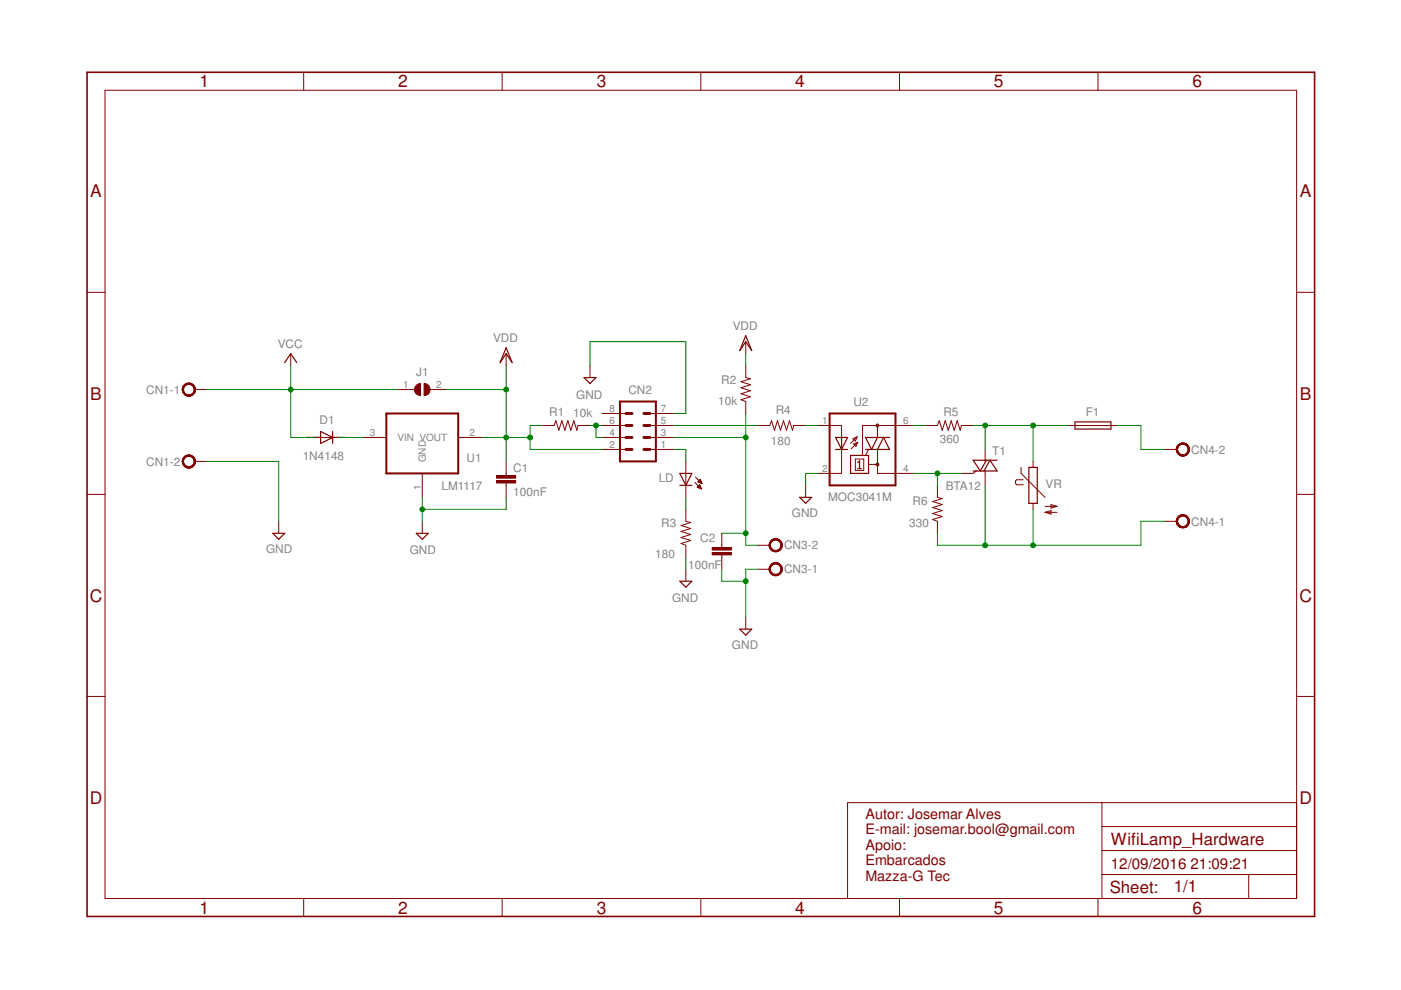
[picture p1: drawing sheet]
<svg xmlns="http://www.w3.org/2000/svg" width="297mm" height="210mm" viewBox="0 0 297 210" stroke-linecap="round" stroke-linejoin="round" font-family="sans-serif">
<g fill="none" stroke="#800000" stroke-width=".21">
<path d="M22.3 19.1h252.6v171.4h-252.6zM64.4 15.3v3.8M106.5 15.3v3.8M148.6 15.3v3.8M190.7 15.3v3.8M232.8 15.3v3.8M18.5 62h3.8M274.9 62h3.8M175.9 90.2h2.5v2.6M178.4 95.3v5.1h-2.5M180.8 93l.9-.4-.3 .9zM181 94.1l.9-.3-.4 .9z"/>
<path d="M181.4 97.3h1.7v2.4h-1.7zM181.7 92.6l-1.4 1.4M181.9 93.8l-1.4 1.4M184.1 95.3l-.6 1.3M184.1 98.5h2M186.1 90.2v2.6M186.1 95.3v5.1h5M191.1 90.2h-8.2v6.4M18.5 104.8h3.8M274.9 104.8h3.8M18.5 147.7h3.8M274.9 147.7h3.8"/>
<path d="M233.6 170.2v20.3M233.6 175.3h41.3M274.9 170.2h-95.2v20.3M64.4 190.5v3.8M106.5 190.5v3.8M148.6 190.5v3.8M190.7 190.5v3.8M232.8 190.5v3.8M233.6 185.4h41.3M233.6 180.3h41.3M264.7 185.4v5.1"/>
</g>
<path d="M18.5 15.3h260.2v179h-260.2z" fill="none" stroke="#800000" stroke-width=".34"/>
<path d="M177.2 92.8h2.5l-1.3 2.5zM177.2 95.3h2.5M178.4 92.8v2.5M180.3 96.6h3.8v3.8h-3.8zM181.9 99.4h.7M181.9 98.1l.3-.4v1.7M183.5 95.3h5.1l-1.3-2.5-1.2 2.5M186.1 92.8l-1.3 2.5-1.3-2.5h5.1" fill="none" stroke="#800000" stroke-width=".25"/>
<path d="M175.9 87.7h14v15.2h-14z" fill="none" stroke="#800000" stroke-width=".42"/>
<path d="M185.8 90l.3-.1 .2 .1v.5h-.5z" fill-rule="evenodd" fill="#800000"/>
<path d="M185.8 90l.3-.1 .2 .1v.5h-.5z" fill="none" stroke="#800000" stroke-width=".21"/>
<path d="M185.8 98.3l.3-.2 .2 .2v.4h-.5z" fill-rule="evenodd" fill="#800000"/>
<g fill="none" stroke="#800000" stroke-width=".21">
<path d="M61.6 75v2.5M107.3 75v2.5M125.1 77.5v2.6M158.1 72.4v2.6M158.1 77.5v2.6l1 .2-2 .6 2 .7-2 .6 2 .6-2 .7 2 .6-2 .7 1 .3v2.6M76.9 92.8h5M97.2 92.8h5M114.9 90.2h2.6l.4-1 .6 2 .6-2 .7 2 .6-2 .6 2 .7-2 .6 2 .3-1h2.5M127.6 90.2h5.1M127.6 95.3h5.1M127.6 92.8h5.1M127.6 87.7h5.1"/>
<path d="M137.8 90.2h5.1M137.8 95.3h5.1M137.8 92.8h5.1M137.8 87.7h5.1M145.4 97.8v7.7M160.7 90.2h2.5l.4-1 .6 2 .6-2 .7 2 .6-2 .6 2 .7-2 .6 2 .3-1h2.5M173.4 90.2h2.5M185.8 98.3l.3-.2 .2 .2v.4h-.5zM191.1 90.2h2.6M196.2 90.2h2.6l.3-1 .7 2 .6-2 .6 2 .7-2 .6 2 .6-2 .7 2 .2-1h2.5M207 99.9l-.7 .5h-2.5M208.9 95.3v2.5"/>
<path d="M208.9 99.9v3M216.5 99.1v1.3l5.1 5.1M219 97.8v1.3M89.5 100.4v5.1M145.4 108v2.5l1 .3-2 .6 2 .7-2 .6 2 .6-2 .7 2 .6-2 .6 1 .4v2.6M147.3 102.3l1.4 1.4M147.4 101.1l1.4 1.4M147.8 103.3l.5-.5 .4 .9zM147.9 103.3h.6M147.9 103.3h.7M148 103.2h.5M148 102.1h.7"/>
<path d="M148 102.2h.7M148 103.1h.5M148.1 102h.5M148.1 103.4h.5M148.1 103h.3M148.2 101.9h.4M148.2 102.9h.2M148.2 102.3h.5M148.3 101.8h.2M148.3 103.5h.3M148.3 102.8h.1M148.4 101.7h.1"/>
<path d="M148.5 101.6l.3 .9M148.5 101.6l-.5 .6 .8 .3M148.5 102.4h.3M148.5 101.6h.1M148.5 103.6h.2M148.6 102.4h.2M170.8 102.9v2.6M173.4 100.4h2.5M191.1 100.4h2.6M198.8 102.9v2.6l1 .2-2.1 .6 2.1 .7-2.1 .6 2.1 .6-2.1 .7 2.1 .6-2.1 .7 1.1 .3v2.6M217 101.7h-1.4l-.3 .3v.5l.3 .3h1.4M219 106.7v1.3"/>
<path d="M221.6 108.6h2.5M221.6 108.6l1.2-.4v.8zM221.6 107.4h2.5M222.8 107l1.3 .4-1.3 .3zM145.4 120.7v2.5M158.1 130.9v2.5"/>
</g>
<path d="M60.4 76.9l1.2-1.9 1.3 1.9M107.3 73.7l1.3 3.2-1.3-1.9-1.3 1.9zM158.1 71.2l1.3 3.1-1.3-1.9-1.3 1.9zM123.8 80.1h2.6l-1.3 1.2zM206.3 99.9h5.1l-1.5-2.3-1.3 2.3M209.1 97.6l-1.2 2.3-1.6-2.3h5.1M218.1 99.1h1.8v7.6h-1.8zM144.1 100.4h2.6l-1.3 2.5zM144.1 102.9h2.6M169.5 105.5h2.6l-1.3 1.2zM144.1 123.2h2.6l-1.3 1.3zM156.8 133.4h2.6l-1.3 1.3z" fill="none" stroke="#800000" stroke-width=".25"/>
<path d="M81.9 87.7h15.3v12.7h-15.3zM131.4 85.1h7.7v12.7h-7.7z" fill="none" stroke="#800000" stroke-width=".42"/>
<path d="M132.7 90.2h1.3M132.7 92.8h1.3M132.7 95.3h1.3M132.7 87.7h1.3M136.5 90.2h1.3M136.5 92.8h1.3M136.5 95.3h1.3M136.5 87.7h1.3" fill="none" stroke="#800000" stroke-width=".63"/>
<path d="M89.9 81.3a1.27 1.27 0 0 1 1.3 1.3 1.27 1.27 0 0 1-1.3 1.3z" fill-rule="evenodd" fill="#800000"/>
<path d="M89.9 81.3a1.27 1.27 0 0 1 1.3 1.3 1.27 1.27 0 0 1-1.3 1.3z" fill="none" stroke="#800000" stroke-width=".21"/>
<path d="M88.3 81.7l.9-.4v2.6a1.25 1.25 0 0 1-1.2-.8 1.25 1.25 0 0 1 .3-1.4z" fill-rule="evenodd" fill="#800000"/>
<path d="M84.5 82.6h3.4M88.3 81.7l.9-.4v2.6a1.25 1.25 0 0 1-1.2-.8 1.25 1.25 0 0 1 .3-1.4zM91.2 82.6h3.4M59.1 110.5v2.6M89.5 110.5v2.6" fill="none" stroke="#800000" stroke-width=".21"/>
<path d="M57.8 113.1h2.6l-1.3 1.2zM88.3 113.1h2.5l-1.3 1.2z" fill="none" stroke="#800000" stroke-width=".25"/>
<path d="M249.7 109.6a1.39 1.39 0 0 1 2.2 .2 1.39 1.39 0 0 1-.7 2.1 1.39 1.39 0 0 1-1.8-1.4h.2a1.15 1.15 0 0 1 1.6-1.1 1.15 1.15 0 0 1 .4 1.9 1.15 1.15 0 0 1-1.9-.4l-.1-.4h-.2z" fill-rule="evenodd" fill="#800000"/>
<path d="M249.7 109.6a1.39 1.39 0 0 1 2.2 .2 1.39 1.39 0 0 1-.7 2.1 1.39 1.39 0 0 1-1.8-1.4h.2a1.15 1.15 0 0 1 1.6-1.1 1.15 1.15 0 0 1 .4 1.9 1.15 1.15 0 0 1-1.9-.4l-.1-.4h-.2z" fill="none" stroke="#800000" stroke-width=".21"/>
<path d="M249.7 109.6a1.39 1.39 0 0 1 2.2 .2 1.39 1.39 0 0 1-.7 2.1 1.39 1.39 0 0 1-1.8-1.4h.2a1.15 1.15 0 0 1 1.6-1.1 1.15 1.15 0 0 1 .4 1.9 1.15 1.15 0 0 1-1.9-.4l-.1-.4h-.2z" fill-rule="evenodd" fill="#800000"/>
<path d="M249.7 109.6a1.39 1.39 0 0 1 2.2 .2 1.39 1.39 0 0 1-.7 2.1 1.39 1.39 0 0 1-1.8-1.4h.2a1.15 1.15 0 0 1 1.6-1.1 1.15 1.15 0 0 1 .4 1.9 1.15 1.15 0 0 1-1.9-.4l-.1-.4h-.2z" fill="none" stroke="#800000" stroke-width=".21"/>
<path d="M249.7 109.6a1.39 1.39 0 0 1 2.2 .2 1.39 1.39 0 0 1-.7 2.1 1.39 1.39 0 0 1-1.8-1.4h.2a1.15 1.15 0 0 1 1.6-1.1 1.15 1.15 0 0 1 .4 1.9 1.15 1.15 0 0 1-1.9-.4l-.1-.4h-.2z" fill-rule="evenodd" fill="#800000"/>
<path d="M247 110.5h2.5M249.7 109.6a1.39 1.39 0 0 1 2.2 .2 1.39 1.39 0 0 1-.7 2.1 1.39 1.39 0 0 1-1.8-1.4h.2a1.15 1.15 0 0 1 1.6-1.1 1.15 1.15 0 0 1 .4 1.9 1.15 1.15 0 0 1-1.9-.4l-.1-.4h-.2z" fill="none" stroke="#800000" stroke-width=".21"/>
<path d="M249.7 94.4a1.39 1.39 0 0 1 2.2 .2 1.39 1.39 0 0 1-.7 2.1 1.39 1.39 0 0 1-1.8-1.4h.2a1.15 1.15 0 0 1 1.6-1.1 1.15 1.15 0 0 1 .4 1.8 1.15 1.15 0 0 1-1.9-.3l-.1-.4h-.2z" fill-rule="evenodd" fill="#800000"/>
<path d="M249.7 94.4a1.39 1.39 0 0 1 2.2 .2 1.39 1.39 0 0 1-.7 2.1 1.39 1.39 0 0 1-1.8-1.4h.2a1.15 1.15 0 0 1 1.6-1.1 1.15 1.15 0 0 1 .4 1.8 1.15 1.15 0 0 1-1.9-.3l-.1-.4h-.2z" fill="none" stroke="#800000" stroke-width=".21"/>
<path d="M249.7 94.4a1.39 1.39 0 0 1 2.2 .2 1.39 1.39 0 0 1-.7 2.1 1.39 1.39 0 0 1-1.8-1.4h.2a1.15 1.15 0 0 1 1.6-1.1 1.15 1.15 0 0 1 .4 1.8 1.15 1.15 0 0 1-1.9-.3l-.1-.4h-.2z" fill-rule="evenodd" fill="#800000"/>
<path d="M249.7 94.4a1.39 1.39 0 0 1 2.2 .2 1.39 1.39 0 0 1-.7 2.1 1.39 1.39 0 0 1-1.8-1.4h.2a1.15 1.15 0 0 1 1.6-1.1 1.15 1.15 0 0 1 .4 1.8 1.15 1.15 0 0 1-1.9-.3l-.1-.4h-.2z" fill="none" stroke="#800000" stroke-width=".21"/>
<path d="M249.7 94.4a1.39 1.39 0 0 1 2.2 .2 1.39 1.39 0 0 1-.7 2.1 1.39 1.39 0 0 1-1.8-1.4h.2a1.15 1.15 0 0 1 1.6-1.1 1.15 1.15 0 0 1 .4 1.8 1.15 1.15 0 0 1-1.9-.3l-.1-.4h-.2z" fill-rule="evenodd" fill="#800000"/>
<path d="M247 95.3h2.5M249.7 94.4a1.39 1.39 0 0 1 2.2 .2 1.39 1.39 0 0 1-.7 2.1 1.39 1.39 0 0 1-1.8-1.4h.2a1.15 1.15 0 0 1 1.6-1.1 1.15 1.15 0 0 1 .4 1.8 1.15 1.15 0 0 1-1.9-.3l-.1-.4h-.2z" fill="none" stroke="#800000" stroke-width=".21"/>
<path d="M39 81.7a1.4 1.4 0 0 1 2.2 .2 1.4 1.4 0 0 1-.8 2.1 1.4 1.4 0 0 1-1.8-1.4h.3a1.15 1.15 0 0 1 1.7-.9 1.15 1.15 0 0 1 .2 1.9 1.15 1.15 0 0 1-1.9-.6v-.4h-.3z" fill-rule="evenodd" fill="#800000"/>
<path d="M39 81.7a1.4 1.4 0 0 1 2.2 .2 1.4 1.4 0 0 1-.8 2.1 1.4 1.4 0 0 1-1.8-1.4h.3a1.15 1.15 0 0 1 1.7-.9 1.15 1.15 0 0 1 .2 1.9 1.15 1.15 0 0 1-1.9-.6v-.4h-.3z" fill="none" stroke="#800000" stroke-width=".21"/>
<path d="M39 81.7a1.4 1.4 0 0 1 2.2 .2 1.4 1.4 0 0 1-.8 2.1 1.4 1.4 0 0 1-1.8-1.4h.3a1.15 1.15 0 0 1 1.7-.9 1.15 1.15 0 0 1 .2 1.9 1.15 1.15 0 0 1-1.9-.6v-.4h-.3z" fill-rule="evenodd" fill="#800000"/>
<path d="M39 81.7a1.4 1.4 0 0 1 2.2 .2 1.4 1.4 0 0 1-.8 2.1 1.4 1.4 0 0 1-1.8-1.4h.3a1.15 1.15 0 0 1 1.7-.9 1.15 1.15 0 0 1 .2 1.9 1.15 1.15 0 0 1-1.9-.6v-.4h-.3z" fill="none" stroke="#800000" stroke-width=".21"/>
<path d="M39 81.7a1.4 1.4 0 0 1 2.2 .2 1.4 1.4 0 0 1-.8 2.1 1.4 1.4 0 0 1-1.8-1.4h.3a1.15 1.15 0 0 1 1.7-.9 1.15 1.15 0 0 1 .2 1.9 1.15 1.15 0 0 1-1.9-.6v-.4h-.3z" fill-rule="evenodd" fill="#800000"/>
<path d="M39 81.7a1.4 1.4 0 0 1 2.2 .2 1.4 1.4 0 0 1-.8 2.1 1.4 1.4 0 0 1-1.8-1.4h.3a1.15 1.15 0 0 1 1.7-.9 1.15 1.15 0 0 1 .2 1.9 1.15 1.15 0 0 1-1.9-.6v-.4h-.3zM41.3 82.6h2.6" fill="none" stroke="#800000" stroke-width=".21"/>
<path d="M39 96.9a1.39 1.39 0 0 1 2.2 .2 1.39 1.39 0 0 1-.8 2.1 1.39 1.39 0 0 1-1.8-1.4h.3a1.15 1.15 0 0 1 1.7-.9 1.15 1.15 0 0 1 .2 1.9 1.15 1.15 0 0 1-1.9-.6v-.4h-.3z" fill-rule="evenodd" fill="#800000"/>
<path d="M39 96.9a1.39 1.39 0 0 1 2.2 .2 1.39 1.39 0 0 1-.8 2.1 1.39 1.39 0 0 1-1.8-1.4h.3a1.15 1.15 0 0 1 1.7-.9 1.15 1.15 0 0 1 .2 1.9 1.15 1.15 0 0 1-1.9-.6v-.4h-.3z" fill="none" stroke="#800000" stroke-width=".21"/>
<path d="M39 96.9a1.39 1.39 0 0 1 2.2 .2 1.39 1.39 0 0 1-.8 2.1 1.39 1.39 0 0 1-1.8-1.4h.3a1.15 1.15 0 0 1 1.7-.9 1.15 1.15 0 0 1 .2 1.9 1.15 1.15 0 0 1-1.9-.6v-.4h-.3z" fill-rule="evenodd" fill="#800000"/>
<path d="M39 96.9a1.39 1.39 0 0 1 2.2 .2 1.39 1.39 0 0 1-.8 2.1 1.39 1.39 0 0 1-1.8-1.4h.3a1.15 1.15 0 0 1 1.7-.9 1.15 1.15 0 0 1 .2 1.9 1.15 1.15 0 0 1-1.9-.6v-.4h-.3z" fill="none" stroke="#800000" stroke-width=".21"/>
<path d="M39 96.9a1.39 1.39 0 0 1 2.2 .2 1.39 1.39 0 0 1-.8 2.1 1.39 1.39 0 0 1-1.8-1.4h.3a1.15 1.15 0 0 1 1.7-.9 1.15 1.15 0 0 1 .2 1.9 1.15 1.15 0 0 1-1.9-.6v-.4h-.3z" fill-rule="evenodd" fill="#800000"/>
<path d="M39 96.9a1.39 1.39 0 0 1 2.2 .2 1.39 1.39 0 0 1-.8 2.1 1.39 1.39 0 0 1-1.8-1.4h.3a1.15 1.15 0 0 1 1.7-.9 1.15 1.15 0 0 1 .2 1.9 1.15 1.15 0 0 1-1.9-.6v-.4h-.3zM41.3 97.8h2.6M226.6 90.2h10.2" fill="none" stroke="#800000" stroke-width=".21"/>
<path d="M227.9 89.5h7.6v1.5h-7.6z" fill="none" stroke="#800000" stroke-width=".25"/>
<path d="M163.4 119.8a1.39 1.39 0 0 1 2.2 .2 1.39 1.39 0 0 1-.8 2.1 1.39 1.39 0 0 1-1.7-1.4h.2a1.15 1.15 0 0 1 1.7-1 1.15 1.15 0 0 1 .2 1.9 1.15 1.15 0 0 1-1.8-.5l-.1-.4h-.2z" fill-rule="evenodd" fill="#800000"/>
<path d="M163.4 119.8a1.39 1.39 0 0 1 2.2 .2 1.39 1.39 0 0 1-.8 2.1 1.39 1.39 0 0 1-1.7-1.4h.2a1.15 1.15 0 0 1 1.7-1 1.15 1.15 0 0 1 .2 1.9 1.15 1.15 0 0 1-1.8-.5l-.1-.4h-.2z" fill="none" stroke="#800000" stroke-width=".21"/>
<path d="M163.4 119.8a1.39 1.39 0 0 1 2.2 .2 1.39 1.39 0 0 1-.8 2.1 1.39 1.39 0 0 1-1.7-1.4h.2a1.15 1.15 0 0 1 1.7-1 1.15 1.15 0 0 1 .2 1.9 1.15 1.15 0 0 1-1.8-.5l-.1-.4h-.2z" fill-rule="evenodd" fill="#800000"/>
<path d="M163.4 119.8a1.39 1.39 0 0 1 2.2 .2 1.39 1.39 0 0 1-.8 2.1 1.39 1.39 0 0 1-1.7-1.4h.2a1.15 1.15 0 0 1 1.7-1 1.15 1.15 0 0 1 .2 1.9 1.15 1.15 0 0 1-1.8-.5l-.1-.4h-.2z" fill="none" stroke="#800000" stroke-width=".21"/>
<path d="M163.4 119.8a1.39 1.39 0 0 1 2.2 .2 1.39 1.39 0 0 1-.8 2.1 1.39 1.39 0 0 1-1.7-1.4h.2a1.15 1.15 0 0 1 1.7-1 1.15 1.15 0 0 1 .2 1.9 1.15 1.15 0 0 1-1.8-.5l-.1-.4h-.2z" fill-rule="evenodd" fill="#800000"/>
<path d="M163.4 119.8a1.39 1.39 0 0 1 2.2 .2 1.39 1.39 0 0 1-.8 2.1 1.39 1.39 0 0 1-1.7-1.4h.2a1.15 1.15 0 0 1 1.7-1 1.15 1.15 0 0 1 .2 1.9 1.15 1.15 0 0 1-1.8-.5l-.1-.4h-.2zM160.7 120.7h2.5" fill="none" stroke="#800000" stroke-width=".21"/>
<path d="M163.4 114.7a1.39 1.39 0 0 1 2.2 .2 1.39 1.39 0 0 1-.8 2.1 1.39 1.39 0 0 1-1.7-1.4h.2a1.15 1.15 0 0 1 1.7-.9 1.15 1.15 0 0 1 .2 1.9 1.15 1.15 0 0 1-1.8-.6l-.1-.4h-.2z" fill-rule="evenodd" fill="#800000"/>
<path d="M163.4 114.7a1.39 1.39 0 0 1 2.2 .2 1.39 1.39 0 0 1-.8 2.1 1.39 1.39 0 0 1-1.7-1.4h.2a1.15 1.15 0 0 1 1.7-.9 1.15 1.15 0 0 1 .2 1.9 1.15 1.15 0 0 1-1.8-.6l-.1-.4h-.2z" fill="none" stroke="#800000" stroke-width=".21"/>
<path d="M163.4 114.7a1.39 1.39 0 0 1 2.2 .2 1.39 1.39 0 0 1-.8 2.1 1.39 1.39 0 0 1-1.7-1.4h.2a1.15 1.15 0 0 1 1.7-.9 1.15 1.15 0 0 1 .2 1.9 1.15 1.15 0 0 1-1.8-.6l-.1-.4h-.2z" fill-rule="evenodd" fill="#800000"/>
<path d="M163.4 114.7a1.39 1.39 0 0 1 2.2 .2 1.39 1.39 0 0 1-.8 2.1 1.39 1.39 0 0 1-1.7-1.4h.2a1.15 1.15 0 0 1 1.7-.9 1.15 1.15 0 0 1 .2 1.9 1.15 1.15 0 0 1-1.8-.6l-.1-.4h-.2z" fill="none" stroke="#800000" stroke-width=".21"/>
<path d="M163.4 114.7a1.39 1.39 0 0 1 2.2 .2 1.39 1.39 0 0 1-.8 2.1 1.39 1.39 0 0 1-1.7-1.4h.2a1.15 1.15 0 0 1 1.7-.9 1.15 1.15 0 0 1 .2 1.9 1.15 1.15 0 0 1-1.8-.6l-.1-.4h-.2z" fill-rule="evenodd" fill="#800000"/>
<path d="M153 115.6v.5M153 117.6v.6M160.7 115.6h2.5M163.4 114.7a1.39 1.39 0 0 1 2.2 .2 1.39 1.39 0 0 1-.8 2.1 1.39 1.39 0 0 1-1.7-1.4h.2a1.15 1.15 0 0 1 1.7-.9 1.15 1.15 0 0 1 .2 1.9 1.15 1.15 0 0 1-1.8-.6l-.1-.4h-.2z" fill="none" stroke="#800000" stroke-width=".21"/>
<path d="M151 117.1h4.1v.5h-4.1z" fill-rule="evenodd" fill="#800000"/>
<path d="M151 117.1h4.1v.5h-4.1z" fill="none" stroke="#800000" stroke-width=".21"/>
<path d="M151 116.1h4.1v.5h-4.1z" fill-rule="evenodd" fill="#800000"/>
<path d="M107.3 100.4v.5M107.3 102.4v.5M151 116.1h4.1v.5h-4.1zM153 113.1v2.5M153 118.2v2.5" fill="none" stroke="#800000" stroke-width=".21"/>
<path d="M105.3 101.9h4v.5h-4z" fill-rule="evenodd" fill="#800000"/>
<path d="M105.3 101.9h4v.5h-4z" fill="none" stroke="#800000" stroke-width=".21"/>
<path d="M105.3 100.9h4v.5h-4z" fill-rule="evenodd" fill="#800000"/>
<path d="M66.7 92.8h5.1M107.3 97.8v2.6M105.3 100.9h4v.5h-4zM107.3 102.9v2.6" fill="none" stroke="#800000" stroke-width=".21"/>
<path d="M68 91.5l2.5 1.3-2.5 1.2zM70.5 91.5v2.5" fill="none" stroke="#800000" stroke-width=".25"/>
<path d="M193.7 90.2h2.5M193.7 100.4h10.1M198.8 100.4v2.5" fill="none" stroke="#008000" stroke-width=".21"/>
<circle cx="198.7" cy="100.4" r=".51" fill="#008000"/>
<g fill="none" stroke="#008000" stroke-width=".21">
<path d="M206.3 90.2h12.7M208.9 90.2v5.1"/>
<circle cx="198.7" cy="100.4" r=".51"/>
</g>
<circle cx="208.9" cy="90.2" r=".51" fill="#008000"/>
<g fill="none" stroke="#008000" stroke-width=".21">
<path d="M226.6 90.2h-7.6v7.6"/>
<circle cx="208.9" cy="90.2" r=".51"/>
</g>
<circle cx="219" cy="90.2" r=".51" fill="#008000"/>
<g fill="none" stroke="#008000" stroke-width=".21">
<path d="M198.8 113.1v2.5h43.1M208.9 102.9v12.7"/>
<circle cx="219" cy="90.2" r=".51"/>
</g>
<circle cx="208.9" cy="115.6" r=".51" fill="#008000"/>
<g fill="none" stroke="#008000" stroke-width=".21">
<path d="M219 108v7.6M241.9 110.5v5.1"/>
<circle cx="208.9" cy="115.6" r=".51"/>
</g>
<circle cx="219" cy="115.6" r=".51" fill="#008000"/>
<g fill="none" stroke="#008000" stroke-width=".21">
<path d="M125.1 90.2h2.5M126.4 90.2v2.6h1.2M170.8 90.2h2.6M241.9 110.5h5.1"/>
<circle cx="219" cy="115.6" r=".51"/>
</g>
<circle cx="126.4" cy="90.2" r=".51" fill="#008000"/>
<g fill="none" stroke="#008000" stroke-width=".21">
<path d="M142.9 90.2h17.8M158.1 87.7v5.1h-15.2"/>
<circle cx="126.4" cy="90.2" r=".51"/>
</g>
<circle cx="158.1" cy="92.8" r=".51" fill="#008000"/>
<g fill="none" stroke="#008000" stroke-width=".21">
<path d="M158.1 92.8v22.8M153 113.1h5.1"/>
<circle cx="158.1" cy="92.8" r=".51"/>
</g>
<circle cx="158.1" cy="113.1" r=".51" fill="#008000"/>
<g fill="none" stroke="#008000" stroke-width=".21">
<path d="M114.9 90.2h-2.5v5.1h15.2M142.9 95.3h2.5v2.5M145.4 105.5v2.5M158.1 115.6h2.6"/>
<circle cx="158.1" cy="113.1" r=".51"/>
</g>
<circle cx="112.4" cy="92.8" r=".51" fill="#008000"/>
<g fill="none" stroke="#008000" stroke-width=".21">
<path d="M107.3 77.5v5.1M102.2 92.8h10.2"/>
<circle cx="112.4" cy="92.8" r=".51"/>
</g>
<circle cx="107.3" cy="92.8" r=".51" fill="#008000"/>
<g fill="none" stroke="#008000" stroke-width=".21">
<path d="M94.6 82.6h12.7v10.2"/>
<circle cx="107.3" cy="92.8" r=".51"/>
</g>
<circle cx="107.3" cy="82.6" r=".51" fill="#008000"/>
<g fill="none" stroke="#008000" stroke-width=".21">
<path d="M61.6 77.5v5.1h22.9M158.1 75v2.5M107.3 92.8v5"/>
<circle cx="107.3" cy="82.6" r=".51"/>
</g>
<circle cx="61.6" cy="82.6" r=".51" fill="#008000"/>
<g fill="none" stroke="#008000" stroke-width=".21">
<path d="M43.9 82.6h17.7v10.2h5.1M43.9 97.8h15.2v12.7M61.8 82.6h.1M89.5 105.5v5M107.3 105.5v2.5h-17.8M145.4 118.2v2.5"/>
<circle cx="61.6" cy="82.6" r=".51"/>
</g>
<circle cx="89.5" cy="108" r=".51" fill="#008000"/>
<g fill="none" stroke="#008000" stroke-width=".21">
<path d="M125.1 77.5v-5.1h20.3v15.3h-2.5M173.4 100.4h-2.6v2.5M153 120.7v2.5h5.1M158.1 120.7v10.2"/>
<circle cx="89.5" cy="108" r=".51"/>
</g>
<circle cx="158.1" cy="123.2" r=".51" fill="#008000"/>
<g fill="none" stroke="#008000" stroke-width=".21">
<path d="M71.8 92.8h5.1M236.8 90.2h5.1v5.1h5.1M158.1 120.7h2.6"/>
<circle cx="158.1" cy="123.2" r=".51"/>
</g>
<g font-size="3.7" fill="#800000">
<text x="42.3" y="18.5">1</text>
<text x="84.4" y="18.5">2</text>
<text x="126.5" y="18.5">3</text>
<text x="168.6" y="18.5">4</text>
<text x="210.7" y="18.5">5</text>
<text x="252.9" y="18.5">6</text>
<text x="19.1" y="41.9">A</text>
<text x="275.6" y="41.9">A</text>
<text x="19.1" y="84.7">B</text>
<text x="275.6" y="84.7">B</text>
<text x="19" y="127.6">C</text>
<text x="275.5" y="127.6">C</text>
<text x="19" y="170.4">D</text>
<text x="275.5" y="170.4">D</text>
<text x="42.3" y="193.7">1</text>
<text x="84.4" y="193.7">2</text>
<text x="126.5" y="193.7">3</text>
<text x="168.6" y="193.7">4</text>
<text x="210.7" y="193.7">5</text>
<text x="252.9" y="193.7">6</text>
</g>
<g font-size="3.6" fill="#800000">
<text x="235.5" y="179.1">WifiLamp_Hardware</text>
<text x="235.3" y="189.4">Sheet:</text>
<text x="248.9" y="189.2">1/1</text>
</g>
<text font-size="3.2" fill="#800000" x="235.5" y="184.1">12/09/2016 21:09:21</text>
<g font-size="3" fill="#800000">
<text x="183.5" y="173.7">Autor: Josemar Alves</text>
<text x="183.5" y="176.9">E-mail: josemar.bool@gmail.com</text>
<text x="183.5" y="180.2">Apoio:</text>
<text x="183.5" y="183.4">Embarcados</text>
<text x="183.5" y="186.7">Mazza-G Tec</text>
</g>
<g font-size="2.5" fill="#808080">
<text x="155.4" y="69.9">VDD</text>
<text x="58.9" y="73.7">VCC</text>
<text x="104.6" y="72.4">VDD</text>
<text x="31" y="83.5">CN1-1</text>
<text x="88.3" y="79.8">J1</text>
<text x="133.2" y="83.6">CN2</text>
<text x="152.9" y="81.3">R2</text>
<text x="116.5" y="88.2">R1</text>
<text x="121.5" y="88.4">10k</text>
<text x="122.2" y="84.5">GND</text>
<text x="152.3" y="85.9">10k</text>
<text x="164.5" y="87.7">R4</text>
<text x="180.9" y="86.1">U2</text>
<text x="200" y="88.2">R5</text>
<text x="230.2" y="88.3">F1</text>
<text x="67.7" y="90">D1</text>
<text x="163.4" y="94.3">180</text>
<text x="199.3" y="94">360</text>
<text x="31" y="98.7">CN1-2</text>
<text x="64.2" y="97.6">1N4148</text>
<text x="98.9" y="98">U1</text>
<text x="108.8" y="100">C1</text>
<text x="210.4" y="96.6">T1</text>
<text x="252.6" y="96.2">CN4-2</text>
<text x="93.6" y="103.9">LM1117</text>
<text x="108.8" y="105.1">100nF</text>
<text x="139.7" y="102.2">LD</text>
<text x="175.6" y="106.1">MOC3041M</text>
<text x="193.5" y="107">R6</text>
<text x="200.5" y="103.9">BTA12</text>
<text x="221.7" y="103.4">VR</text>
<text x="140.2" y="111.8">R3</text>
<text x="167.9" y="109.6">GND</text>
<text x="192.8" y="111.8">330</text>
<text x="252.6" y="111.4">CN4-1</text>
<text x="56.4" y="117.3">GND</text>
<text x="86.9" y="117.5">GND</text>
<text x="138.9" y="118.4">180</text>
<text x="148.5" y="115">C2</text>
<text x="166.2" y="116.5">CN3-2</text>
<text x="145.9" y="120.6">100nF</text>
<text x="166.2" y="121.6">CN3-1</text>
<text x="142.5" y="127.7">GND</text>
<text x="155.2" y="137.6">GND</text>
</g>
<g font-size="2.1" fill="#808080">
<text x="85.5" y="82.3">1</text>
<text x="92.5" y="82.3">2</text>
<text x="129.2" y="89.9">6</text>
<text x="129.2" y="87.3">8</text>
<text x="140.1" y="89.9">5</text>
<text x="140.1" y="87.3">7</text>
<text x="174.3" y="89.9">1</text>
<text x="191.5" y="89.9">6</text>
<text x="78.4" y="92.4">3</text>
<text x="84.3" y="93.5">VIN VOUT</text>
<text x="99.5" y="92.4">2</text>
<text x="129.2" y="95">2</text>
<text x="129.2" y="92.4">4</text>
<text x="140.1" y="95">1</text>
<text x="140.1" y="92.4">3</text>
<text x="90.3" y="98" transform="rotate(-90 90.3 98)">GND</text>
<text x="174.3" y="100">2</text>
<text x="191.5" y="100">4</text>
<text x="89.2" y="103.9" transform="rotate(-90 89.2 103.9)">1</text>
</g>
<g font-size=".6" fill="#800080">
<text x="65.1" y="93">SpiceOrder 1</text>
<text x="70.2" y="93">SpiceOrder 2</text>
</g>
</svg>
